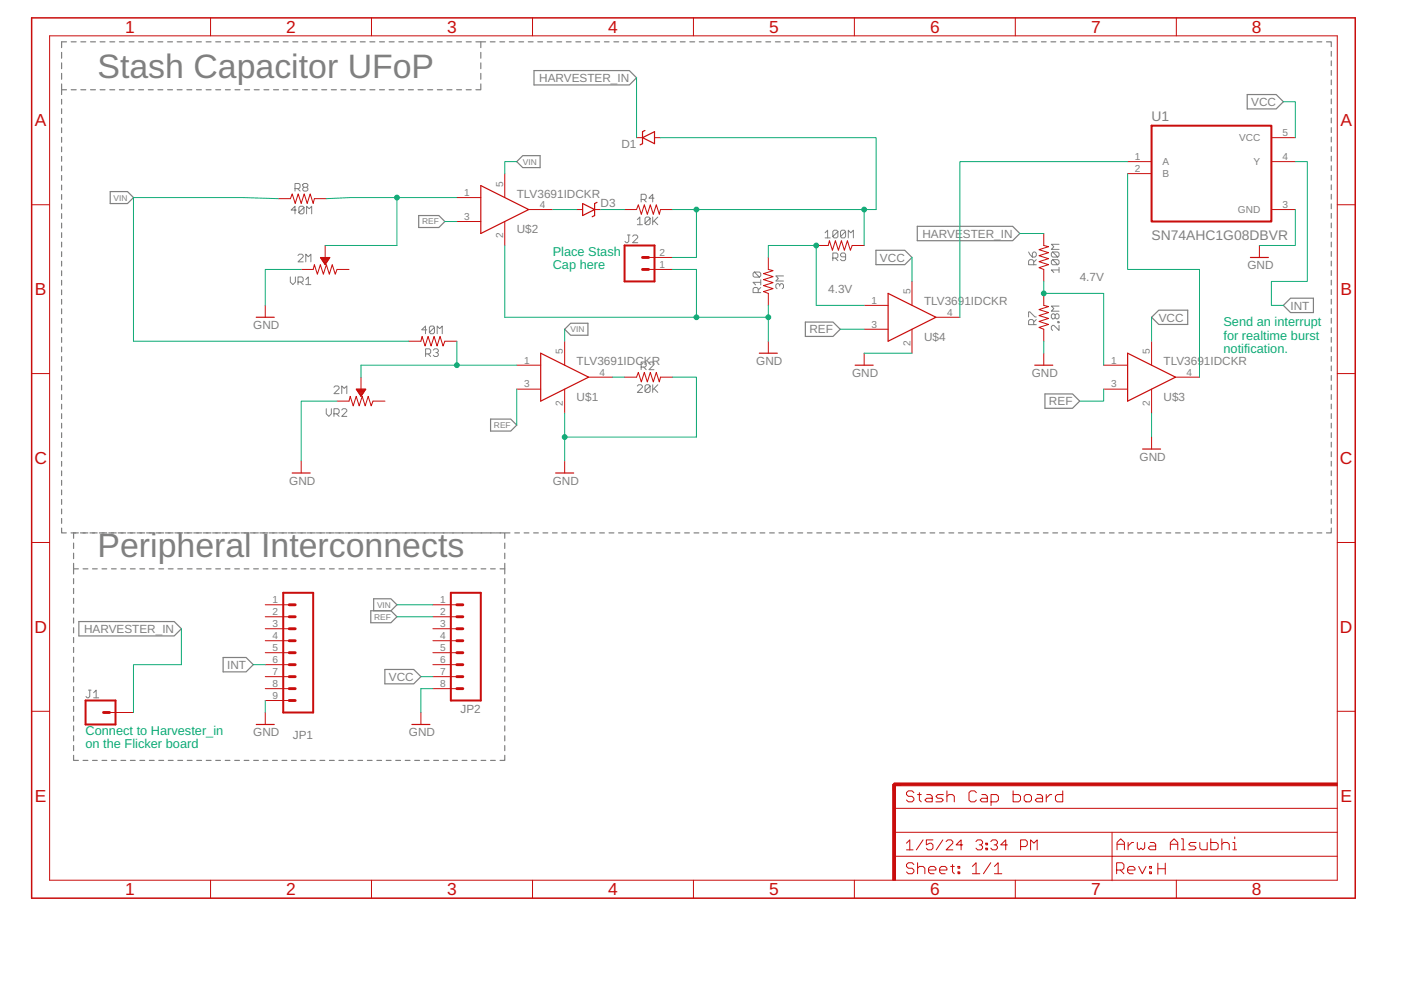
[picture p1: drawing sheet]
<svg xmlns="http://www.w3.org/2000/svg" width="297mm" height="210mm" viewBox="0 0 297 210" stroke-linecap="round" stroke-linejoin="round" font-family="sans-serif">
<g fill="none" stroke="#808080" stroke-width=".25">
<path d="M13.1 17.8v2.2M13.1 11.1v1.2M13.1 13.3v1.3M13.1 15.6v1.2M13.1 19h1M14.1 8.9h-1v1.2M15.1 8.9h1.1M15.1 19h1.1M17.1 8.9h1.1M17.1 19h1.1M19.2 8.9h1M19.2 19h1"/>
<path d="M21.2 8.9h1.1M21.2 19h1.1M23.3 8.9h1M23.3 19h1M25.3 8.9h1.1M25.3 19h1.1M27.4 8.9h1M27.4 19h1M29.4 8.9h1M29.4 19h1M31.5 8.9h1M31.5 19h1"/>
<path d="M33.5 8.9h1M33.5 19h1M35.5 8.9h1.1M35.5 19h1.1M37.6 8.9h1M37.6 19h1M39.6 8.9h1.1M39.6 19h1.1M41.7 8.9h1M41.7 19h1M43.7 8.9h1M43.7 19h1"/>
<path d="M45.7 8.9h1.1M45.7 19h1.1M47.8 8.9h1M47.8 19h1M49.8 8.9h1.1M49.8 19h1.1M51.9 8.9h1M51.9 19h1M53.9 8.9h1M53.9 19h1M56 8.9h1M56 19h1"/>
<path d="M58 8.9h1.1M58 19h1.1M60 8.9h1.1M60 19h1.1M62.1 8.9h1M62.1 19h1M64.1 8.9h1.1M64.1 19h1.1M66.2 8.9h1M66.2 19h1M68.2 8.9h1.1M68.2 19h1.1"/>
<path d="M70.3 8.9h1M70.3 19h1M72.3 8.9h1M72.3 19h1M74.3 8.9h1.1M74.3 19h1.1M76.4 8.9h1M76.4 19h1M78.4 8.9h1.1M78.4 19h1.1M80.5 8.9h1M80.5 19h1"/>
<path d="M82.5 8.9h1.1M82.5 19h1.1M84.6 8.9h1M84.6 19h1M86.6 8.9h1.1M86.6 19h1.1M88.6 8.9h1.1M88.6 19h1.1M90.7 8.9h1M90.7 19h1M92.7 8.9h1.1M92.7 19h1.1"/>
<path d="M94.8 8.9h1M94.8 19h1M96.8 8.9h1.1M96.8 19h1.1M98.8 8.9h1.1M98.8 19h1.1M100.9 8.9h2.1M101.9 8.9v1.2M101.9 11.1v1.2M101.9 13.3v1.3M101.9 15.6v1.2M101.9 17.8v1.2h-1"/>
<path d="M103.9 8.9h1.1M106 8.9h1M108 8.9h1M110 8.9h1M112 8.9h1M113.2 15h20.2l1.6 1.5-1.6 1.5h-20.2zM114 8.9h1M116 8.9h1.1M118.1 8.9h1M120.1 8.9h1M122.1 8.9h1M124.1 8.9h1"/>
<path d="M126.1 8.9h1M128.1 8.9h1M130.2 8.9h1M132.2 8.9h1M134.2 8.9h1M136.2 8.9h1M138.2 8.9h1M140.2 8.9h1M142.2 8.9h1.1M144.3 8.9h1M146.3 8.9h1M148.3 8.9h1"/>
<path d="M150.3 8.9h1M152.3 8.9h1M154.3 8.9h1M156.3 8.9h1.1M158.3 8.9h1.1M160.4 8.9h1M162.4 8.9h1M164.4 8.9h1M166.4 8.9h1M168.4 8.9h1M170.4 8.9h1M172.4 8.9h1.1"/>
<path d="M174.5 8.9h1M176.5 8.9h1M178.5 8.9h1M180.5 8.9h1M182.5 8.9h1M184.5 8.9h1M186.6 8.9h1M188.6 8.9h1M190.6 8.9h1M192.6 8.9h1M194.6 8.9h1M196.6 8.9h1"/>
<path d="M198.6 8.9h1.1M200.7 8.9h1M202.7 8.9h1M204.7 8.9h1M206.7 8.9h1M208.7 8.9h1M210.7 8.9h1.1M212.7 8.9h1.1M214.8 8.9h1M216.8 8.9h1M218.8 8.9h1M220.8 8.9h1"/>
<path d="M222.8 8.9h1M224.8 8.9h1M226.8 8.9h1.1M228.9 8.9h1M230.9 8.9h1M232.9 8.9h1M234.9 8.9h1M236.9 8.9h1M238.9 8.9h1M240.9 8.9h1.1M243 8.9h1M245 8.9h1"/>
<path d="M247 8.9h1M249 8.9h1M251 8.9h1M253 8.9h1M255.1 8.9h1M257.1 8.9h1M259.1 8.9h1M261.1 8.9h1M263.1 8.9h1M265.1 8.9h1M267.1 8.9h1.1M269.2 8.9h1"/>
<path d="M271.2 8.9h1M273.2 8.9h1M275.2 8.9h1M277.2 8.9h1M279.2 8.9h1M281.2 8.9h1.1v1M282.3 10.9v1M282.3 12.9v1M282.3 14.9v1.1M282.3 17v1M282.3 19v1M13.1 21.1v1"/>
<path d="M13.1 23.1v1M13.1 25.1v1M13.1 27.1v1M13.1 29.1v1.1M13.1 31.2v1M13.1 33.2v1M13.1 35.2v1M13.1 37.2v1M13.1 39.2v1.1M109.6 34.3l1.2-1.3h3.7v2.5h-3.7zM264.4 20h6.2l1.5 1.6-1.5 1.5h-6.2zM282.3 21v1"/>
<path d="M282.3 23v1M282.3 25v1.1M282.3 27.1v1M282.3 29.1v1M282.3 31.1v1M282.3 33.1v1M282.3 35.2v1M282.3 37.2v1M282.3 39.2v1M13.1 41.3v1M13.1 43.3v1M13.1 45.3v1"/>
<path d="M13.1 47.3v1M13.1 49.3v1.1M13.1 51.4v1M13.1 53.4v1M13.1 55.4v1M13.1 57.4v1M13.1 59.4v1.1M23.4 40.6h3.6l1.3 1.3-1.3 1.3h-3.6zM88.8 45.7h4.2l1.3 1.3-1.3 1.2h-4.2zM185.7 53.1h6.1l1.6 1.5-1.6 1.5h-6.1zM194.5 48h20.2l1.5 1.5-1.5 1.5h-20.2zM282.3 41.2v1"/>
<path d="M282.3 43.2v1.1M282.3 45.3v1M282.3 47.3v1M282.3 49.3v1M282.3 51.3v1M282.3 53.3v1.1M282.3 55.4v1M282.3 57.4v1M282.3 59.4v1M13.1 61.5v1M13.1 63.5v1M13.1 65.5v1"/>
<path d="M13.1 67.5v1M13.1 69.5v1.1M13.1 71.6v1M13.1 73.6v1M13.1 75.6v1M13.1 77.6v1M13.1 79.7v1M119.7 69.8l1.3-1.3h3.7v2.6h-3.7zM170.8 68.3h5.8l1.5 1.5-1.5 1.5h-5.8zM244.2 67.3l1.5-1.5h6.1v3h-6.1zM272.1 64.7l1.5-1.5h4.9v3.1h-4.9zM282.3 61.4v1"/>
<path d="M282.3 63.5v1M282.3 65.5v1M282.3 67.5v1M282.3 69.5v1M282.3 71.5v1.1M282.3 73.6v1M282.3 75.6v1M282.3 77.6v1M282.3 79.6v1M13.1 81.7v1M13.1 83.7v1M13.1 85.7v1"/>
<path d="M13.1 87.7v1.1M13.1 89.7v1.1M13.1 91.8v1M13.1 93.8v1M13.1 95.8v1M13.1 97.8v1M13.1 99.8v1.1M104 88.9h4.3l1.3 1.2-1.3 1.3h-4.3zM221.6 83.5h5.8l1.5 1.5-1.5 1.6h-5.8zM282.3 81.6v1.1M282.3 83.7v1M282.3 85.7v1"/>
<path d="M282.3 87.7v1M282.3 89.7v1M282.3 91.8v1M282.3 93.8v1M282.3 95.8v1M282.3 97.8v1M282.3 99.8v1.1M13.1 112v1h1M13.1 101.9v1M13.1 103.9v1M13.1 105.9v1M13.1 107.9v1"/>
<path d="M13.1 109.9v1.1M15.1 113h1.5M15.6 119.4v2.3M15.6 113v1.1M15.6 115.1v1.2M15.6 117.3v1.1M17.1 113h1.5M19.1 113h1.5M21.1 113h1.5M23.1 113h1.5M25.1 113h1.5M27.1 113h1.6"/>
<path d="M29.1 113h1.6M31.1 113h1.6M33.1 113h1.6M35.1 113h1.6M37.1 113h1.6M39.1 113h1.6M41.1 113h1.6M43.1 113h1.6M45.1 113h1.6M47.1 113h1.6M49.1 113h1.7M51.1 113h1.7"/>
<path d="M53.1 113h1.7M55.1 113h1.7M57.1 113h1.7M59.1 113h1.7M61.1 113h1.7M63.1 113h1.7M65.1 113h1.7M67.1 113h1.8M69.1 113h1.8M71.1 113h1.8M73.1 113h1.8M75.1 113h1.8"/>
<path d="M77.1 113h1.8M79.1 113h1.8M81.1 113h1.8M83.1 113h1.8M85.1 113h1.8M87.1 113h1.8M89.1 113h1.9M91.1 113h1.9M93.1 113h1.9M95.1 113h1.9M97.1 113h1.9M99.1 113h1.9"/>
<path d="M101.1 113h1.9M103.1 113h1.9M105.1 113h1M106 113h1v1.1M107 119.4v2.3M107 115.1v1.2M107 117.3v1.1M107.1 113h1M109.1 113h1M111.1 113h1M113.1 113h1M115.1 113h1"/>
<path d="M117.1 113h1M119.1 113h1M121.1 113h1M123.1 113h1M125.1 113h1M127.1 113h1M129.1 113h1.1M131.1 113h1M133.1 113h1.1M135.1 113h1M137.1 113h1.1M139.1 113h1"/>
<path d="M141.2 113h1M143.2 113h.9M145.2 113h1M147.2 113h1M149.2 113h1M151.2 113h1M153.2 113h1M155.2 113h1M157.2 113h1M159.2 113h1M161.2 113h1M163.2 113h1"/>
<path d="M165.2 113h1M167.2 113h1M169.2 113h1M171.2 113h1M173.2 113h1M175.2 113h1M177.2 113h1M179.2 113h1M181.2 113h1M183.2 113h1M185.2 113h1M187.2 113h1"/>
<path d="M189.2 113h1M191.2 113h1M193.2 113h1M195.2 113h1M197.2 113h1M199.2 113h1M201.2 113h1M203.2 113h1M205.2 113h1M207.2 113h1M209.2 113h1M211.2 113h1"/>
<path d="M213.2 113h1M215.2 113h1M217.2 113h1M219.2 113h1M221.2 113h1M223.2 113h1M225.2 113h1M227.2 113h1M229.2 113h1M231.2 113h1M233.2 113h1M235.2 113h1"/>
<path d="M237.2 113h1M239.2 113h1M241.2 113h1M243.2 113h1M245.2 113h1M247.2 113h1M249.2 113h1M251.2 113h1M253.2 113h1M255.2 113h1M257.2 113h1M259.2 113h1"/>
<path d="M261.2 113h1M263.2 113h1M265.2 113h1M267.3 113h.9M269.2 113h1M271.3 113h.9M273.2 113h1.1M275.3 113h.9M277.2 113h1.1M279.3 113h.9M282.3 112v1h-1.1M282.3 101.9v1"/>
<path d="M282.3 103.9v1M282.3 105.9v1M282.3 107.9v1M282.3 109.9v1.1M15.6 122.7v1.1M15.6 124.8v1.1M15.6 126.9v1M15.6 128.9v1.1M15.6 131v1.1M15.6 133.1v1.1M15.6 135.2v1M15.6 137.3v1"/>
<path d="M15.6 139.3v1.1M15.6 120.6h1M16.7 131.8h20.2l1.6 1.5-1.6 1.5h-20.2zM17.6 120.6h1M19.6 120.6h1M21.6 120.6h1M23.6 120.6h1M25.7 120.6h.9M27.6 120.6h1.1M29.7 120.6h1M31.7 120.6h1M33.7 120.6h1"/>
<path d="M35.7 120.6h1M37.7 120.6h1M39.7 120.6h1M41.7 120.6h1M43.7 120.6h1M45.7 120.6h1M47.3 139.4h4.9l1.5 1.5-1.5 1.6h-4.9zM47.8 120.6h.9M49.8 120.6h1M51.8 120.6h1M53.8 120.6h1M55.8 120.6h1"/>
<path d="M57.8 120.6h1M59.8 120.6h1M61.8 120.6h1M63.8 120.6h1M65.8 120.6h1M67.8 120.6h1.1M69.8 120.6h1.1M71.9 120.6h1M73.9 120.6h1M75.9 120.6h1M77.9 120.6h1M78.6 129.5h4.3l1.3 1.3-1.3 1.2h-4.3z"/>
<path d="M79.2 127h3.7l1.3 1.2-1.3 1.3h-3.7zM79.9 120.6h1M81.9 120.6h1M83.9 120.6h1M85.9 120.6h1M87.9 120.6h1M89.9 120.6h1.1M91.9 120.6h1.1M94 120.6h1M96 120.6h1M98 120.6h1M100 120.6h1"/>
<path d="M102 120.6h1M104 120.6h1M106 120.6h1M107 122.7v1.1M107 124.8v1.1M107 126.9v1M107 128.9v1.1M107 131v1.1M107 133.1v1.1M107 135.2v1M107 137.3v1M107 139.3v1.1"/>
<path d="M15.6 141.4v1.1M15.6 143.5v1.1M15.6 145.6v1.1M15.6 147.7v1M15.6 149.8v1M15.6 151.8v1.1M15.6 153.9v1.1M15.6 156v1.1M15.6 158.1v1.1M81.6 141.9h6.1l1.5 1.6-1.5 1.5h-6.1zM107 141.4v1.1M107 143.5v1.1"/>
<path d="M107 145.6v1.1M107 147.7v1M107 149.8v1M107 151.8v1.1M107 153.9v1.1M107 156v1.1M107 158.1v1.1M15.6 160.1v1.1h1M17.6 161.2h1M19.6 161.2h1M21.6 161.2h1M23.6 161.2h1"/>
<path d="M25.7 161.2h.9M27.6 161.2h1.1M29.7 161.2h1M31.7 161.2h1M33.7 161.2h1M35.7 161.2h1M37.7 161.2h1M39.7 161.2h1M41.7 161.2h1M43.7 161.2h1M45.7 161.2h1M47.8 161.2h.9"/>
<path d="M49.8 161.2h1M51.8 161.2h1M53.8 161.2h1M55.8 161.2h1M57.8 161.2h1M59.8 161.2h1M61.8 161.2h1M63.8 161.2h1M65.8 161.2h1M67.8 161.2h1.1M69.8 161.2h1.1M71.9 161.2h1"/>
<path d="M73.9 161.2h1M75.9 161.2h1M77.9 161.2h1M79.9 161.2h1M81.9 161.2h1M83.9 161.2h1M85.9 161.2h1M87.9 161.2h1M89.9 161.2h1.1M91.9 161.2h1.1M94 161.2h1M96 161.2h1"/>
<path d="M98 161.2h1M100 161.2h1M102 161.2h1M104 161.2h1M107 160.1v1.1h-1"/>
</g>
<g fill="none" stroke="#808080" stroke-width=".21">
<path d="M62.5 40h.9l.2-.3v-.5l-.2-.3h-.9v1.6M63.1 40l.5 .5M64.2 39.2l.3-.3h.5l.3 .3v.2l-.3 .3 .3 .3v.3l-.3 .2h-.5l-.3-.2v-.3l.3-.3-.3-.3zM64.5 39.7h.5M61.6 58.7v1.1l.5 .5 .5-.5v-1.1M62.8 44.5h-1.1l.8-.8v1.6M63.2 54.2l.3-.3h.5l.3 .3v.2l-1.1 1.1h1.1M63.2 59.8h.8l.3-.3v-.5l-.3-.3h-.8v1.6M63.7 59.8l.6 .5M64.5 44l-1.1 1.1 .2 .2h.6l.3-.2v-1.1l-.3-.3h-.6l-.2 .3v1.1M64.8 55.5v-1.6l.6 .5 .5-.5v1.6M64.8 59.3l.6-.6v1.6"/>
<path d="M65 45.3v-1.6l.6 .6 .5-.6v1.6M133 49.8h.6M133.3 49.8v1.4l-.3 .3h-.2l-.3-.3M134.1 50.1l.3-.3h.5l.3 .3v.3l-1.1 1.1h1.1M135.1 46.6l.6-.6v1.6M135.1 47.6h1.1M135.9 42.3h.9l.2-.3v-.5l-.2-.3h-.9v1.6M136.5 42.3l.5 .5M137.8 46.3l-1 1.1 .2 .2h.6l.2-.2v-1.1l-.2-.3h-.6l-.2 .3v1.1M138.4 46v1.6M138.7 46.8l.8 .8M138.7 42h-1.1l.8-.8v1.6"/>
<path d="M139.5 46l-1.1 1.1M159.9 57.7l1.1 1.1 .3-.3v-.5l-.3-.3h-1.1l-.2 .3v.5l.2 .3h1.1M161.3 59.3v1.1M161.3 59.9h-1.6l.5 .5M166.1 58.5h-1.6l.5 .5-.5 .6h1.6M174.9 49.4l.6-.6v1.6M174.9 50.4h1.1M176.6 54.7h.8l.3-.2v-.6l-.3-.3h-.8v1.7M177.1 54.7l.6 .6M177.7 49.1l-1.1 1.1 .2 .2h.6l.3-.2v-1.1l-.3-.3h-.6l-.2 .3v1.1M179.3 49.1l-1.1 1.1 .3 .2h.5l.3-.2v-1.1l-.3-.3h-.5l-.3 .3v1.1M179.3 54.5h-.8l-.3-.3v-.3l.3-.3h.5l.3 .3v1.1l-.3 .3h-.5l-.3-.3"/>
<path d="M179.9 50.4v-1.6l.5 .6 .5-.6v1.6M218.1 53.4l.8 1.1h.5l.3-.3v-.5l-.3-.3h-.2l-.3 .3v.8M219.2 56.1v-.8l-.3-.2h-.5l-.3 .2v.8h1.6M219.7 55.1l-.5 .5M223.2 55.1l1.1 1 .2-.2v-.6l-.2-.2h-1.1l-.3 .2v.6l.3 .2h1.1M223.2 53.4l1.1 1.1 .2-.3v-.5l-.2-.3h-1.1l-.3 .3v.5l.3 .3h1.1M224.5 51.8h-1.6l.5 .5-.5 .6h1.6M224.5 56.7v1.1M224.5 57.2h-1.6l.5 .6M64.8 60.3h1.1M90.2 75h.8l.3-.2v-.6l-.3-.2h-.8v1.6M90.5 69.9h-1.1l.8-.8v1.7"/>
<path d="M90.8 75l.5 .6M91.9 74.2l.2-.2h.6l.2 .2v.3l-.2 .3h-.3M92.1 69.4l-1.1 1.1 .3 .3h.6l.2-.3v-1.1l-.2-.3h-.6l-.3 .3v1.1M92.7 74.8l.2 .2v.3l-.2 .3h-.6l-.2-.3M92.7 70.8v-1.7l.5 .6 .6-.6v1.7M135.9 77.8h.9l.2-.2v-.6l-.2-.2h-.9v1.6M136.5 77.8l.5 .6M137.6 77l.2-.2h.6l.3 .2v.3l-1.1 1.1h1.1M160.8 62v-.8l-.3-.2h-.6l-.2 .2v.8h1.6M161.3 61l-.5 .5M165.3 60.7v-.3l-.3-.3h-.2l-.3 .3v.6l.3 .2M165.3 60.4l.3-.3h.2l.3 .3v.6l-.3 .2"/>
<path d="M218.1 67.2v-1.1h.3l1 1.1h.3M219.2 68.8v-.8l-.3-.2h-.5l-.3 .2v.8h1.6M219.7 67.8l-.5 .5M222.9 66.8l.3-.3h.2l.3 .3 .3-.3h.3l.2 .3v.5l-.2 .3h-.3l-.3-.3-.3 .3h-.2l-.3-.3zM223.7 66.8v.5M224.3 68.2h.2v.2h-.2zM224.5 69v1.1l-1.1-1.1h-.2l-.3 .3v.5l.3 .3M224.5 64.9h-1.6l.5 .5-.5 .6h1.6M69.2 86.7v1l.5 .6 .6-.6v-1M70.8 82.1l.3-.3h.5l.3 .3v.3l-1.1 1.1h1.1M70.8 87.7h.8l.3-.2v-.6l-.3-.2h-.8v1.6M71.4 87.7l.5 .6"/>
<path d="M72.5 86.9l.2-.2h.6l.2 .2v.3l-1 1.1h1M72.5 83.5v-1.7l.5 .6 .5-.6v1.7M135.1 81.9l.3-.3h.5l.3 .3v.2l-1.1 1.1h1.1M137.8 81.9l-1 1 .2 .3h.6l.2-.3v-1l-.2-.3h-.6l-.2 .3v1M138.4 81.6v1.6M138.7 82.4l.8 .8M139.5 81.6l-1.1 1.1M18.8 146.3h.5M19 146.3v1.4l-.2 .3h-.3l-.3-.3M19.9 146.9l.5-.6v1.7M19.9 148h1"/>
</g>
<g fill="#c90d0c" stroke="#c90d0c" stroke-width=".21">
<path d="M189.3 166.3h.6v20.3h-.6z"/>
<path d="M189.5 166h94v.6h-94z"/>
</g>
<g fill="none" stroke="#c90d0c" stroke-width=".21">
<path d="M10.5 7.6h273v179h-273zM44.6 3.8v3.8M78.8 3.8v3.8M112.9 3.8v3.8M147 3.8v3.8M181.1 3.8v3.8M215.3 3.8v3.8M249.4 3.8v3.8M107 36.8v5.1M135 29.2h1.2M138.8 29.2h1.2M239.1 34.3h5.1"/>
<path d="M239.1 36.8h5.1M269.6 29.2h5M269.6 34.3h5M6.7 43.4h3.8M59 42.1h2.6l.4-1 .6 2 .6-2 .7 2 .6-2 .6 2 .7-2 .6 2 .3-1h2.5M63.9 57.1h2.5l.3-1 .6 2 .6-2 .7 2 .6-2 .6 2 .6-2 .7 2 .4-1h2.5M67.9 54.6h2.1l-1.1 1.5zM68 54.7h1.9M68.1 54.8h1.7M68.1 54.9h1.6M68.2 55h1.4M68.3 55.2h1.3"/>
<path d="M68.4 55.3h1.1M68.5 55.4h.9M68.5 55.5h.8M68.6 55.6h.6M68.7 55.8h.5M68.8 55.9h.3M68.9 56h.1M68.9 52v2.6M96.9 41.9h5M96.9 47h5M107 47v5M112.1 44.4h5.1"/>
<path d="M122.3 44.4h1.2M126.1 44.4h1.2M132.4 44.4h2.6l.3-1 .7 2 .6-2 .6 2 .7-2 .6 2 .6-2 .7 2 .2-1h2.6M137.5 57.1h5.1M137.5 54.6h5.1M162.9 54.6v2.5l1 .3-2 .6 2 .7-2 .6 2 .6-2 .7 2 .6-2 .6 1 .4v2.5M173.1 52h2.5l.3-1 .6 2.1 .6-2.1 .7 2.1 .6-2.1 .6 2.1 .7-2.1 .6 2.1 .4-1.1h2.5M193.4 59.7v5M221.3 49.5v2.5l1 .3-2 .6 2 .7-2 .6 2 .6-2 .7 2 .6-2 .6 1 .4v2.6M267 52v2.6M269.6 44.4h5M283.5 43.4h3.8"/>
<path d="M6.7 79.2h3.8M56.2 64.7v2.6M76.5 80v2.5M86.7 72.3h2.5l.3-1 .6 2.1 .7-2.1 .6 2.1 .6-2.1 .7 2.1 .6-2.1 .6 2.1 .4-1.1h2.6M109.6 77.4h5M119.7 72.3v5.1M124.8 80h5.1M132.4 80h2.6l.3-1 .7 2 .6-2 .6 2 .7-2 .6 2 .6-2 .7 2 .2-1h2.6M162.9 72.3v2.6M183.2 64.7h5.1M183.2 69.8h5.1M183.2 74.9v2.5"/>
<path d="M193.4 69.8v5.1M198.4 67.3h5.1M221.3 62.2v2.5l1 .3-2 .6 2 .7-2 .6 2 .6-2 .7 2 .6-2 .6 1 .4v2.5M221.3 74.9v2.5M234 77.4h5.1M244.2 72.3v5.1M249.2 80h5.1M283.5 79.2h3.8M63.9 97.7v2.6M71.5 85h2.5l.3-1 .6 2.1 .6-2.1 .7 2.1 .6-2.1 .6 2.1 .7-2.1 .6 2.1 .4-1.1h2.5M75.5 82.5h2.1l-1.1 1.5zM75.5 82.5h2.1"/>
<path d="M75.6 82.7h1.9M75.7 82.8h1.7M75.8 82.9h1.5M75.9 83h1.3M75.9 83.1h1.3M76 83.3h1.1M76.1 83.4h.9M76.2 83.5h.7M76.3 83.6h.5M76.3 83.7h.5M76.4 83.9h.3M76.5 84h.1"/>
<path d="M109.6 82.5h5M119.7 82.5v5.1M119.7 97.7v2.6M234 82.5h5.1M244.2 82.5v5.1M244.2 92.7v2.5M6.7 115h3.8M283.5 115h3.8M56.2 128.2h5.1M56.2 130.8h5.1M56.2 133.3h5.1M56.2 135.8h5.1"/>
<path d="M56.2 138.4h5.1M91.8 128.2h5.1M91.8 130.8h5.1M91.8 133.3h5.1M91.8 135.8h5.1M91.8 138.4h5.1M6.7 150.8h3.8M23.2 151.1h5.1M56.2 140.9h5.1M56.2 143.5h5.1M56.2 146h5.1M56.2 148.5h5.1"/>
<path d="M56.2 151.1v2.5M89.2 151.1v2.5M91.8 140.9h5.1M91.8 143.5h5.1M91.8 146h5.1M283.5 150.8h3.8M189.6 176.5h93.9M189.6 171.4h93.9M192.2 178.8l.7-.7v2.1M193.8 168.1l-.4-.4h-.8l-.4 .4v.4l.4 .3h.8l.4 .4v.4l-.4 .4h-.8l-.4-.4M194.5 168.5h.8M194.9 168.1v1.5l.4 .4"/>
<path d="M195.7 178.1l-1.4 2.1M196.5 168.5h.8l.4 .3v1.2h-1.2l-.4-.4 .4-.4h1.2M197.8 178.1h-1.4v1l.7-.3h.3l.4 .3v.7l-.4 .4h-.7l-.3-.4M199.9 178.1l-1.4 2.1M200 168.5h-1.2l-.4 .3 .4 .4h.8l.4 .4-.4 .4h-1.2M200.6 178.4l.4-.3h.7l.3 .3v.4l-1.4 1.4h1.4M200.8 168.8l.4-.3h.8l.3 .3v1.2M200.8 167.7v2.3M204.1 179.1h-1.4l1.1-1v2.1M206.9 178.4l.4-.3h.7l.3 .3v.4l-.3 .3h-.4M207 168.1l-.4-.4h-.8l-.4 .4v1.5l.4 .4h.8l.4-.4M208 179.1l.3 .4v.3l-.3 .4h-.7l-.4-.4"/>
<path d="M208.2 168.5h.8l.3 .3v1.2h-1.1l-.4-.4 .4-.4h1.1M209 178.8h.4v.3h-.4zM209 179.8h.4v.4h-.4zM210.1 178.4l.3-.3h.7l.4 .3v.4l-.4 .3h-.3M210.1 170h1.2l.4-.4v-.8l-.4-.3h-1.2v2.3M211.1 179.1l.4 .4v.3l-.4 .4h-.7l-.3-.4M213.6 179.1h-1.4l1-1v2.1M214.8 167.7v2.3h1.2l.4-.4v-.8l-.4-.3h-1.2M216.4 179.5h1l.4-.4v-.7l-.4-.3h-1v2.1M217.1 168.8l.4-.3h.8l.4 .3v.8l-.4 .4h-.8l-.4-.4zM219.9 168.5h.7l.4 .3v1.2h-1.1l-.4-.4 .4-.4h1.1M221.8 168.5v1.5"/>
<path d="M223 168.5h-.4l-.8 .7M225.3 167.7v2.3h-1.1l-.4-.4v-.8l.4-.3h1.1M235.8 176.5v5h-46.2M236.8 179h1.6M239.2 178.6v1.6M240.3 178.6h-.3l-.8 .8M241.1 178.6v1.2l.4 .4 .4-.4 .4 .4 .4-.4v-1.2M243.9 178.6h.7l.4 .4v1.2h-1.1l-.4-.4 .4-.4h1.1M248.1 179h1.6M250.5 177.8h.4v2.4M253.6 178.6h-1.2l-.4 .4 .4 .4h.8l.4 .4-.4 .4h-1.2M254.4 178.6v1.2l.4 .4h1.1v-1.6"/>
<path d="M256.7 177.8v2.4h1.2l.4-.4v-.8l-.4-.4h-1.2M259.1 179l.3-.4h.8l.4 .4v1.2M259.1 177.8v2.4M261.4 178.6h.4v1.6M261.8 177.4v.4M44.6 186.6v3.8M78.8 186.6v3.8M112.9 186.6v3.8M147 186.6v3.8M181.1 186.6v3.8M192.2 180.2h1.4M193.8 183.3l-.4-.4h-.8l-.4 .4v.4l.4 .4h.8l.4 .4v.4l-.4 .4h-.8l-.4-.4"/>
<path d="M194.5 184.1l.4-.4h.8l.4 .4v1.2M194.5 182.9v2.4M196.9 184.5h1.5v-.4l-.4-.4h-.7l-.4 .4v.8l.4 .4h.7M199.2 184.5h1.6v-.4l-.4-.4h-.8l-.4 .4v.8l.4 .4h.8M201.5 183.7h.8M202 183.3v1.6l.3 .4M203.1 183.7h.4v.4h-.4zM203.1 184.9h.4v.4h-.4zM206.2 183.7l.7-.8v2.4M206.2 185.3h1.5M210.1 182.9l-1.6 2.4M210.8 183.7l.8-.8v2.4"/>
<path d="M210.8 185.3h1.6M215.3 186.6v3.8M218.5 180.2v-2.1l.7 .7 .7-.7v2.1M236.7 184.5h1.2l.4-.4v-.8l-.4-.4h-1.2v2.4M236.8 180.2v-1.6l.8-.8 .8 .8v1.6M237.5 184.5l.8 .8M239.1 184.5h1.5v-.4l-.4-.4h-.7l-.4 .4v.8l.4 .4h.7M241.4 183.7l.8 1.6 .8-1.6M243.8 183.7h.3v.4h-.3zM243.8 184.9h.3v.4h-.3zM245.5 183v2.4M245.5 184.2h1.6"/>
<path d="M247.1 183v2.4M248.1 180.2v-1.6l.8-.8 .8 .8v1.6M249.4 186.6v3.8M250.5 180.2h.8M261.4 180.2h.8M283.5 181.5h-47.7v5.2"/>
</g>
<g fill="none" stroke="#c90d0c" stroke-width=".61">
<path d="M136.2 54.6h1.3M136.2 57.1h1.3M61.3 133.3h1.3M61.3 130.8h1.3M61.3 128.2h1.3M61.3 138.4h1.3M61.3 135.8h1.3M96.9 133.3h1.2M96.9 130.8h1.2M96.9 128.2h1.2M96.9 138.4h1.2M96.9 135.8h1.2"/>
<path d="M21.9 151.1h1.3M61.3 140.9h1.3M61.3 143.5h1.3M61.3 146h1.3M61.3 148.5h1.3M96.9 140.9h1.2M96.9 143.5h1.2M96.9 146h1.2M190.8 166.3h-1.2v1.3"/>
</g>
<path d="M6.7 3.8h280.6v186.6h-280.6z" fill="none" stroke="#c90d0c" stroke-width=".32"/>
<g fill="none" stroke="#c90d0c" stroke-width=".25">
<path d="M101.9 39.3l10.2 5.1-10.2 5.1zM136.2 29.2l2.6-1.3v2.6zM136.7 27.7l-.5 .2v2.6l-.5 .2M123.5 43.2l2.6 1.2-2.6 1.3zM126.6 42.9l-.5 .3v2.5l-.5 .3M265.1 54.6h3.8M54.3 67.3h3.8M114.6 74.9l10.2 5.1-10.2 5zM161 74.9h3.8M181.3 77.4h3.8M188.3 62.2l10.1 5.1-10.1 5zM219.4 77.4h3.8"/>
<path d="M239.1 74.9l10.1 5.1-10.1 5zM242.3 95.2h3.8M62 100.3h3.8M117.8 100.3h3.8M54.3 153.6h3.8M87.3 153.6h3.8"/>
</g>
<path d="M244.2 26.6h25.4v20.4h-25.4zM132.4 52h6.4v7.7h-6.4zM60 125.7h6.4v25.4h-6.4zM95.6 125.7h6.3v22.8h-6.3zM18.1 148.5h6.4v5.1h-6.4z" fill="none" stroke="#c90d0c" stroke-width=".42"/>
<g fill="none" stroke="#0dab76" stroke-width=".21">
<path d="M135 16.5v12.7M109.6 34.3h-2.6v2.5M140 29.2h45.8v15.2h-43.2M239.1 34.3h-35.6v33M239.1 36.8v20.3h15.2v22.9M272.1 21.6h2.5v7.6M274.6 34.3h2.6v25.4h-7.6v5h2.5M59 42.1l-7.6-.2h-23.1v30.4h58.4M63.9 57.1h-7.7v7.6M84.2 41.9h12.7M84.2 41.9h-9.9l-5.1 .2M84.2 41.9v10.1h-15.3"/>
<path d="M94.3 47h2.6M107 52v15.3h55.9M117.2 44.4h5.1M127.3 44.4h5.1M142.6 57.1h5.1v10.2M147.7 44.4v10.2h-5.1M162.9 54.6v-2.6h10.2v12.7h10.1M183.2 44.4v7.6M193.4 54.6v5.1M216.2 49.5h5.1M221.3 59.7v2.5h12.7v15.2M274.6 44.4v7.6h-7.6"/>
<path d="M96.9 72.3v5.1M109.6 77.4h-33.1v2.6M119.7 69.8v2.5M129.9 80h2.5M142.6 80h5.1v12.7h-28M162.9 64.7v7.6M178.1 69.8h5.1M183.2 74.9h10.2M221.3 72.3v2.6M244.2 67.3v5M71.5 85h-7.6v12.7M109.6 82.5v7.6"/>
<path d="M119.7 87.6v10.1M234 82.5v2.5h-5.1M244.2 87.6v5.1M38.5 133.3v7.6h-10.2v10.2M84.2 128.2h7.6M84.2 130.8h7.6M53.7 140.9h2.5M56.2 148.5v2.6M89.2 143.5h2.6M91.8 146h-2.6v5.1"/>
</g>
<g fill="#0dab76" stroke="#0dab76" stroke-width=".21">
<circle cx="147.7" cy="67.3" r=".51"/>
<circle cx="162.9" cy="67.3" r=".51"/>
<circle cx="119.7" cy="92.7" r=".51"/>
<circle cx="84.2" cy="41.9" r=".51"/>
<circle cx="147.7" cy="44.4" r=".51"/>
<circle cx="183.2" cy="44.4" r=".51"/>
<circle cx="96.9" cy="77.4" r=".51"/>
<circle cx="221.3" cy="62.2" r=".51"/>
<circle cx="173.1" cy="52" r=".51"/>
</g>
<g font-size="7.2" fill="#808080">
<text x="20.7" y="16.5">Stash Capacitor UFoP</text>
<text x="20.7" y="118.1">Peripheral Interconnects</text>
</g>
<g font-size="3.7" fill="#c90d0c">
<text x="26.6" y="7">1</text>
<text x="60.7" y="7">2</text>
<text x="94.8" y="7">3</text>
<text x="128.9" y="7">4</text>
<text x="163.1" y="7">5</text>
<text x="197.2" y="7">6</text>
<text x="231.3" y="7">7</text>
<text x="265.4" y="7">8</text>
<text x="7.4" y="26.8">A</text>
<text x="284.2" y="26.8">A</text>
<text x="7.4" y="62.6">B</text>
<text x="284.2" y="62.6">B</text>
<text x="7.3" y="98.4">C</text>
<text x="284.1" y="98.4">C</text>
<text x="7.3" y="134.2">D</text>
<text x="284.1" y="134.2">D</text>
<text x="7.4" y="170">E</text>
<text x="284.2" y="170">E</text>
<text x="26.6" y="189.8">1</text>
<text x="60.7" y="189.8">2</text>
<text x="94.8" y="189.8">3</text>
<text x="128.9" y="189.8">4</text>
<text x="163.1" y="189.8">5</text>
<text x="197.2" y="189.8">6</text>
<text x="231.3" y="189.8">7</text>
<text x="265.4" y="189.8">8</text>
</g>
<g font-size="2.9" fill="#808080">
<text x="244.2" y="25.6">U1</text>
<text x="244.2" y="51">SN74AHC1G08DBVR</text>
</g>
<g font-size="2.7" fill="#0dab76">
<text x="117.2" y="54.2">Place Stash</text>
<text x="117.2" y="57.1">Cap here</text>
<text x="259.4" y="69.1">Send an interrupt</text>
<text x="259.4" y="72">for realtime burst</text>
<text x="259.4" y="74.9">notification.</text>
<text x="18.1" y="155.8">Connect to Harvester_in</text>
<text x="18.1" y="158.7">on the Flicker board</text>
</g>
<g font-size="2.5" fill="#808080">
<text x="114.3" y="17.4">HARVESTER_IN</text>
<text x="265.3" y="22.5">VCC</text>
<text x="131.8" y="31.4">D1</text>
<text x="109.6" y="41.9">TLV3691IDCKR</text>
<text x="127.3" y="43.9">D3</text>
<text x="109.6" y="49.5">U$2</text>
<text x="195.6" y="50.4">HARVESTER_IN</text>
<text x="186.6" y="55.5">VCC</text>
<text x="228.9" y="59.7">4.7V</text>
<text x="264.5" y="57.1">GND</text>
<text x="175.6" y="62.2">4.3V</text>
<text x="195.9" y="64.7">TLV3691IDCKR</text>
<text x="273.6" y="65.6">INT</text>
<text x="53.7" y="69.8">GND</text>
<text x="171.6" y="70.7">REF</text>
<text x="245.7" y="68.2">VCC</text>
<text x="122.3" y="77.4">TLV3691IDCKR</text>
<text x="160.4" y="77.4">GND</text>
<text x="195.9" y="72.4">U$4</text>
<text x="246.7" y="77.4">TLV3691IDCKR</text>
<text x="180.7" y="80">GND</text>
<text x="218.8" y="80">GND</text>
<text x="122.3" y="85.1">U$1</text>
<text x="222.4" y="85.9">REF</text>
<text x="246.7" y="85.1">U$3</text>
<text x="241.6" y="97.8">GND</text>
<text x="61.3" y="102.8">GND</text>
<text x="117.2" y="102.8">GND</text>
<text x="17.8" y="134.2">HARVESTER_IN</text>
<text x="48.1" y="141.8">INT</text>
<text x="82.5" y="144.3">VCC</text>
<text x="97.6" y="151.1">JP2</text>
<text x="53.7" y="156.2">GND</text>
<text x="62.1" y="156.7">JP1</text>
<text x="86.7" y="156.2">GND</text>
</g>
<g font-size="2.1" fill="#808080">
<text x="262.7" y="30">VCC</text>
<text x="271.9" y="28.8">5</text>
<text x="240.6" y="33.9">1</text>
<text x="246.5" y="35">A</text>
<text x="265.8" y="35">Y</text>
<text x="271.9" y="33.9">4</text>
<text x="98.4" y="41.5">1</text>
<text x="106.7" y="39.5" transform="rotate(-90 106.7 39.5)">5</text>
<text x="240.6" y="36.5">2</text>
<text x="246.5" y="37.6">B</text>
<text x="98.4" y="46.6">3</text>
<text x="114.4" y="44.1">4</text>
<text x="262.5" y="45.2">GND</text>
<text x="271.9" y="44.1">3</text>
<text x="106.7" y="50.5" transform="rotate(-90 106.7 50.5)">2</text>
<text x="139.8" y="56.8">1</text>
<text x="139.8" y="54.2">2</text>
<text x="184.8" y="64.4">1</text>
<text x="193" y="62.4" transform="rotate(-90 193 62.4)">5</text>
<text x="184.8" y="69.5">3</text>
<text x="200.8" y="66.9">4</text>
<text x="111.1" y="77.1">1</text>
<text x="119.4" y="75.1" transform="rotate(-90 119.4 75.1)">5</text>
<text x="193" y="73.3" transform="rotate(-90 193 73.3)">2</text>
<text x="235.6" y="77.1">1</text>
<text x="243.8" y="75.1" transform="rotate(-90 243.8 75.1)">5</text>
<text x="111.1" y="82.2">3</text>
<text x="127.1" y="79.6">4</text>
<text x="235.6" y="82.2">3</text>
<text x="251.6" y="79.6">4</text>
<text x="119.4" y="86" transform="rotate(-90 119.4 86)">2</text>
<text x="243.8" y="86" transform="rotate(-90 243.8 86)">2</text>
<text x="57.8" y="127.9">1</text>
<text x="57.8" y="130.4">2</text>
<text x="93.3" y="127.9">1</text>
<text x="93.3" y="130.4">2</text>
<text x="57.8" y="132.9">3</text>
<text x="57.8" y="135.5">4</text>
<text x="93.3" y="132.9">3</text>
<text x="93.3" y="135.5">4</text>
<text x="57.8" y="138">5</text>
<text x="57.8" y="140.6">6</text>
<text x="57.8" y="143.1">7</text>
<text x="93.3" y="138">5</text>
<text x="93.3" y="140.6">6</text>
<text x="93.3" y="143.1">7</text>
<text x="57.8" y="145.6">8</text>
<text x="57.8" y="148.2">9</text>
<text x="93.3" y="145.6">8</text>
</g>
<g font-size="1.8" fill="#808080">
<text x="110.8" y="34.9">VIN</text>
<text x="24.1" y="42.5">VIN</text>
<text x="89.5" y="47.6">REF</text>
<text x="121" y="70.5">VIN</text>
<text x="104.7" y="90.8">REF</text>
<text x="79.3" y="131.4">REF</text>
<text x="79.9" y="128.9">VIN</text>
</g>
</svg>
